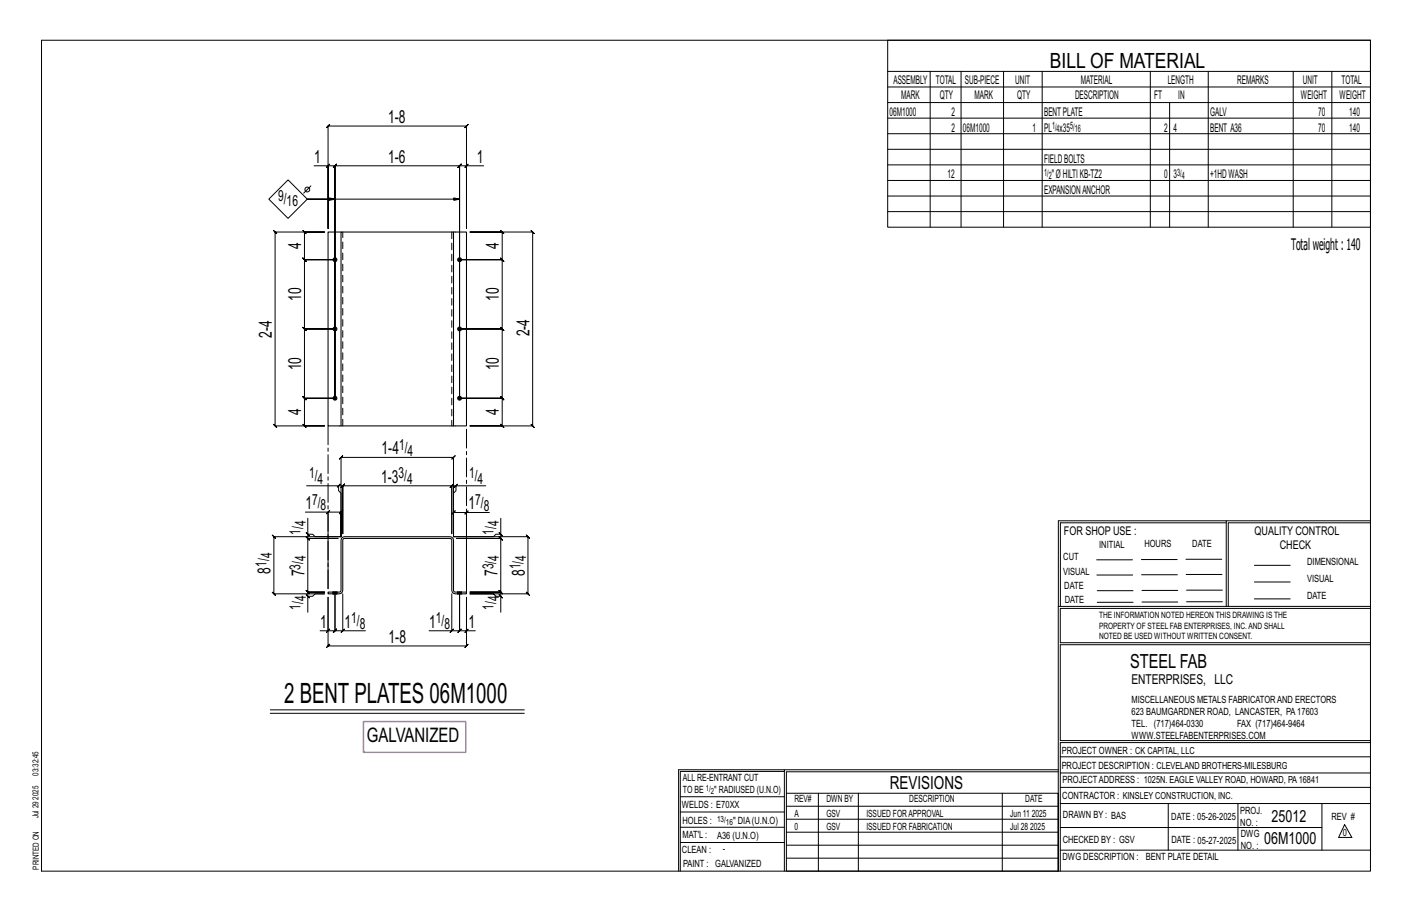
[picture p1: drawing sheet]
<svg xmlns="http://www.w3.org/2000/svg" width="432mm" height="279mm" viewBox="0 0 432 279" stroke-linecap="round" stroke-linejoin="round" font-family="sans-serif">
<g fill="none" stroke="#000" stroke-width=".31">
<path d="M12.7 12.3h406.4v254h-406.4zM271.5 12.3h147.6v57.2h-147.6zM271.5 21.8h147.6M271.5 26.6h147.6M271.5 31.4h147.6M271.5 36.1h147.6M284.5 21.8v47.7M293.9 21.8v47.7M306.9 21.8v47.7M318.7 21.8v47.7M351.8 21.8v47.7M357.7 31.4v38.1"/>
<path d="M369.5 21.8v47.7M395.5 21.8v47.7M407.3 21.8v47.7M95.1 56.8l-2.2 2.2M96 50.7h4.3v19.2v-31.4l-.5 .5 1-1-.5 .5h42.4l-.5 .5 1-1-.5 .5v31.4v-19.2h5.2M100.3 50.7l-.5 .5 1-1zM100.3 50.7h2.1l-.5 .5 1-1-.5 .5v71v-71l-.5 .5 1-1-.5 .5h38.1l-.5 .5 1-1-.5 .5v71v-71l-.5 .5 1-1-.5 .5h2.2M142.7 50.7l.5-.5-1 1zM271.5 40.9h147.6M271.5 45.6h147.6M271.5 50.4h147.6M271.5 55.2h147.6"/>
<path d="M271.5 59.9h147.6M82.2 60.9l5.9-5.9 5.9 5.9-5.9 5.9zM83.6 70.4l.5 .5h15.2h-6.2l-.5-.5 1 1-.5-.5v8.5l-.5-.5 1 1-.5-.5h9.3h-9.3l-.5-.5 1 1-.5-.5v21.2l-.5-.5 1 1-.5-.5h9.3h-9.3l-.5-.5 1 1-.5-.5v21.1l-.5-.5 1 1-.5-.5h9.3h-9.3l-.5-.5 1 1-.5-.5v8.5l-.5-.5 1 1-.5-.5h6.2h-15.2l.5 .5-1-1 .5 .5v-59.3l.5 .5zM102.4 60.9l-1.7-.4v.8l1.7-.4h-8.4h46.5l-1.7 .4v-.8l1.7 .4M143.7 70.9h19.2l-.5-.5 1 1-.5-.5v59.3l-.5-.5 1 1-.5-.5h-19.2h9.9l.5 .5-1-1 .5 .5v-8.5l.5 .5-1-1 .5 .5h-13.1h13.1l.5 .5-1-1 .5 .5v-21.1l.5 .5-1-1 .5 .5h-13.1h13.1l.5 .5-1-1 .5 .5v-21.2l.5 .5-1-1 .5 .5h-13.1h13.1l.5 .5-1-1 .5 .5v-8.5l.5 .5-1-1 .5 .5zM271.5 64.7h147.6M93.4 156.5h6.9v23.4M93.8 148.5h9.7v1.5l.8 .8v13.3v-7.6l.5-.5-1 1 .5-.5h-4M94.1 158.4v4.9h1.5l.8 .8h7.9M99.8 157l1-1zM103.5 148.5h1.3l-.5 .5 1-1-.5 .5v14.6v-14.6l-.5 .5 1-1-.5 .5h33.4l-.5 .5 1-1-.5 .5v14.6v-14.6l-.5 .5 1-1-.5 .5h1.2M104 148l-1 1z"/>
<path d="M138.9 149l1-1zM142.2 157.2l1-1zM142.7 156.7h-4l.5-.5-1 1 .5-.5v7.4h12.2l.7-.8h1.5v-4.9M148.5 148.5h-9.1v1.5l-.7 .8v13.3M149.7 156.7h-7v23.2M375 159.8h-50.7v25.6M375 159.2h-51.3l-.1 107.1M419.1 159.2h-44.1v26.2M419.1 159.8h-43.5v25.6M93.6 162.8l1 1zM94.1 163.3v1.3l-.5-.5 1 1-.5-.5h9.3h-9.3l-.5-.5 1 1-.5-.5v16.4l-.5-.5 1 1-.5-.5h5.2h-5.2l-.5-.5 1 1-.5-.5v1.3M104.3 164.1h-20.5l-.5-.5 1 1-.5-.5v17.4l-.5-.5 1 1-.5-.5h15.5h-2.9l-.8 .8h-1.5v4.9"/>
<path d="M104.3 164.1v-24.3l-.5 .5 1-1-.5 .5h34.4l-.5 .5 1-1-.5 .5v24.3M138.7 164.1h22.8l-.5-.5 1 1-.5-.5v17.4l-.5-.5 1 1-.5-.5h-17.8h7.2l.7 .8h1.5v4.9M152.6 162.8l1 1zM153.1 163.3v1.3l-.5-.5 1 1-.5-.5h-13.5h13.5l-.5-.5 1 1-.5-.5v16.4l-.5-.5 1 1-.5-.5h-9.4h9.4l-.5-.5 1 1-.5-.5v1.3M335.4 171.1h10.9M335.4 175.8h11M349 171h11M349.1 175.7h11M362.7 171h10.9M362.7 175.6h11M383.6 172.8h11M383.6 177.9h11"/>
<path d="M93.6 181.8l1 1zM97.9 192.8h2.4v-10.2v14.9l-.5 .5 1-1-.5 .5h42.4l-.5 .5 1-1-.5 .5v-14.9v10.2h2.7M100.3 192.8h2.1l-.5 .5 1-1-.5 .5v-11.8v11.8l-.5 .5 1-1-.5 .5h2.4M100.8 192.3l-1 1zM104.3 193.3l1-1zM104.8 181.5v11.3h7M138.2 192.8l-.5 .5 1-1zM138.2 181.5v11.3h-7M138.2 192.8h2.3l-.5 .5 1-1-.5 .5v-11.8v11.8l-.5 .5 1-1-.5 .5h2.2M142.7 192.8l.5-.5-1 1zM152.6 181.8l1 1zM323.7 185.4h95.4"/>
<path d="M335.5 184.1h11M335.5 180.6h11M349.2 184h11M349.2 180.5h11M362.9 180.4h10.9M362.9 184h10.9M383.6 183.1h11M419.1 186h-94.9v10.5h94.9M419.1 197.1h-94.9v29.3h94.9v.6h-94.9v39.3M82.6 217h77.7M82.6 218.1h77.7M239.9 235.8h-31.9v30.5"/>
<path d="M239.9 235.3h-32.4v31M323.6 235.3h-83.7v31M323.6 235.9h-83.1v6.6M324.2 236.3h94.9M324.2 231.4h94.9M208 252.9h31.9M208 257.5h31.9M208 243.6h31.9M208 248.2h31.9M240.5 242.5h83.1v23.8h-83.1zM240.5 258.4h83.1M240.5 254.4h83.1"/>
<path d="M240.5 250.4h83.1M240.5 246.5h83.1M250.3 242.5v23.8M262.5 242.5v23.8M306.5 242.5v23.8M324.2 253h80.1M324.2 245.6h94.9M324.2 259.9h94.9M324.2 240.7h94.9M357.3 245.6v14.3M378.6 245.6v14.3M404.3 245.6v14.3"/>
<path d="M411.2 252.1l2.2 3.9h-4zM240.5 262.3h83.1"/>
<circle cx="94" cy="57.9" r=".74"/>
</g>
<path d="M111.1 220.6h31.4v9.4h-31.4z" fill="none" stroke="#f0f" stroke-width=".5"/>
<g fill="#000" stroke="#000" stroke-width=".31">
<circle cx="102.4" cy="79.4" r=".6"/>
<circle cx="140.5" cy="79.4" r=".6"/>
<circle cx="102.4" cy="100.6" r=".6"/>
<circle cx="140.5" cy="100.6" r=".6"/>
<circle cx="102.4" cy="121.7" r=".6"/>
<circle cx="140.5" cy="121.7" r=".6"/>
</g>
<path d="M104.3 70.9h-4v59.3h38.4v-59.3h-34.4v59.3M138.7 70.9h4v59.3h-4M104.4 164.6l.9-.5 32.9 .1 .5 .9v15.4l.5 .5h3.5v.5h-3.5l-.9-.5-.1-15.9-.6-.5-32.5 .1-.3 .4-.1 15.9-.9 .5h-3.5v-.5h3.5l.5-.5zM101.8 181h.1M101.8 181.5h.1M103 181h.1M103 181.5h.1M139.9 181h.1M139.9 181.5h.1M141.1 181h.1M141.1 181.5h.1" fill="none" stroke="#000" stroke-width=".32"/>
<g fill="none" stroke="#000" stroke-width=".31" stroke-dasharray="2 1.4">
<path d="M138.2 70.9v59.3M104.8 130.2v-59.3M101.8 181v.5M101.8 181h.1M102 181l-.2 .5M102.2 181h-.2l-.1 .5M102.4 181h.3v.5h-.3zM102.4 181h-.2v.5h-.2M102.4 181.5h-.2M102.7 181h.2v.5h-.2M102.9 181v.5M103 181h.1"/>
<path d="M103 181.5h.1M103 181.5v-.5M139.9 181v.5M139.9 181h.1M140.1 181l-.2 .5M140.3 181h-.2l-.1 .5M140.5 181h.3v.5h-.3zM140.5 181h-.2v.5h-.2M140.5 181.5h-.2M140.8 181h.2v.5h-.2M141 181v.5M141.1 181h.1"/>
<path d="M141.1 181.5h.1M141.1 181.5v-.5"/>
</g>
<path d="M100.3 130.2v50.8M142.7 181v-50.8" fill="none" stroke="#000" stroke-width=".31" stroke-dasharray="5.8 1 1 1"/>
<text font-size="8.6" x="86.9" y="215">2 BENT PLATES 06M1000</text>
<text font-size="6.4" x="321.1" y="20.7">BILL OF MATERIAL</text>
<text font-size="6.1" x="112.2" y="226.7">GALVANIZED</text>
<text font-size="5.9" x="345.6" y="204.1">STEEL FAB</text>
<g font-size="5.5">
<text x="118.7" y="37.5">1-8</text>
<text x="96" y="49.7">1</text>
<text x="118.7" y="49.7">1-6</text>
<text x="145.8" y="49.7">1</text>
<text x="92.1" y="76.2" transform="rotate(-90 92.1 76.2)">4</text>
<text x="152.6" y="76.2" transform="rotate(-90 152.6 76.2)">4</text>
<text x="92.1" y="92" transform="rotate(-90 92.1 92)">10</text>
<text x="152.6" y="92" transform="rotate(-90 152.6 92)">10</text>
<text x="83.1" y="103.2" transform="rotate(-90 83.1 103.2)">2-4</text>
<text x="161.9" y="102.8" transform="rotate(-90 161.9 102.8)">2-4</text>
<text x="92.1" y="113.2" transform="rotate(-90 92.1 113.2)">10</text>
<text x="152.6" y="113.2" transform="rotate(-90 152.6 113.2)">10</text>
<text x="92.1" y="127" transform="rotate(-90 92.1 127)">4</text>
<text x="152.6" y="127" transform="rotate(-90 152.6 127)">4</text>
<text x="116.7" y="138.8">1-4</text>
<text x="116.5" y="147.5">1-3</text>
<text x="93.4" y="155.6">1</text>
<text x="143.2" y="155.7">1</text>
<text x="82.8" y="175.4" transform="rotate(-90 82.8 175.4)">8</text>
<text x="93.1" y="176.2" transform="rotate(-90 93.1 176.2)">7</text>
<text x="152.1" y="176.1" transform="rotate(-90 152.1 176.1)">7</text>
<text x="160.5" y="176.1" transform="rotate(-90 160.5 176.1)">8</text>
<text x="97.9" y="191.8">1</text>
<text x="105.3" y="191.8">1</text>
<text x="131.2" y="191.8">1</text>
<text x="143.3" y="191.8">1</text>
<text x="118.8" y="196.5">1-8</text>
<text x="272.2" y="241.1">REVISIONS</text>
</g>
<g font-size="5.1">
<text x="388.9" y="251.3">25012</text>
<text x="386.6" y="258.1">06M1000</text>
</g>
<text font-size="4.9" x="394.8" y="76.4">Totalweight : 140</text>
<g font-size="4.7">
<text x="85" y="61.4">9/</text>
<text x="87.7" y="63.1">16</text>
<text x="122" y="137.6">1/</text>
<text x="124.6" y="139.2">4</text>
<text x="94.5" y="146.3">1/</text>
<text x="97.1" y="147.9">4</text>
<text x="121.9" y="146.3">3/</text>
<text x="124.5" y="147.9">4</text>
<text x="143.4" y="146.3">1/</text>
<text x="146.1" y="147.9">4</text>
<text x="95.4" y="154.3">7/</text>
<text x="98.1" y="156">8</text>
<text x="145.3" y="154.4">7/</text>
<text x="93.5" y="160.9" transform="rotate(-90 93.5 160.9)">4</text>
<text x="147.9" y="156.1">8</text>
<text x="152.6" y="160.9" transform="rotate(-90 152.6 160.9)">4</text>
<text x="91.9" y="163.5" transform="rotate(-90 91.9 163.5)">1/</text>
<text x="150.9" y="163.5" transform="rotate(-90 150.9 163.5)">1/</text>
<text x="81.5" y="173.3" transform="rotate(-90 81.5 173.3)">1/</text>
<text x="83.2" y="170.7" transform="rotate(-90 83.2 170.7)">4</text>
<text x="93.5" y="171.5" transform="rotate(-90 93.5 171.5)">4</text>
<text x="152.6" y="171.4" transform="rotate(-90 152.6 171.4)">4</text>
<text x="160.9" y="171.4" transform="rotate(-90 160.9 171.4)">4</text>
<text x="91.9" y="174.1" transform="rotate(-90 91.9 174.1)">3/</text>
<text x="150.9" y="174" transform="rotate(-90 150.9 174)">3/</text>
<text x="159.2" y="174" transform="rotate(-90 159.2 174)">1/</text>
<text x="93.5" y="183.8" transform="rotate(-90 93.5 183.8)">4</text>
<text x="152.6" y="183.8" transform="rotate(-90 152.6 183.8)">4</text>
<text x="91.9" y="186.4" transform="rotate(-90 91.9 186.4)">1/</text>
<text x="107.4" y="190.6">1/</text>
<text x="133.3" y="190.6">1/</text>
<text x="150.9" y="186.4" transform="rotate(-90 150.9 186.4)">1/</text>
<text x="110" y="192.2">8</text>
<text x="135.9" y="192.2">8</text>
</g>
<text font-size="4.2" x="346" y="209.1">ENTERPRISES, LLC</text>
<g font-size="3.7">
<text x="273.2" y="25.6">ASSEMBLY</text>
<text x="286.2" y="25.6">TOTAL</text>
<text x="295.1" y="25.6">SUB-PIECE</text>
<text x="310.4" y="25.6">UNIT</text>
<text x="330.5" y="25.6">MATERIAL</text>
<text x="357.1" y="25.6">LENGTH</text>
<text x="378.3" y="25.6">REMARKS</text>
<text x="398.4" y="25.6">UNIT</text>
<text x="410.2" y="25.6">TOTAL</text>
<text x="272.1" y="35.5">06M1000</text>
<text x="275.6" y="30.4">MARK</text>
<text x="287.4" y="30.4">QTY</text>
<text x="290.9" y="35.5">2</text>
<text x="298" y="30.4">MARK</text>
<text x="311" y="30.4">QTY</text>
<text x="319.3" y="35.5">BENTPLATE</text>
<text x="328.7" y="30.4">DESCRIPTION</text>
<text x="353" y="30.4">FT</text>
<text x="360.3" y="30.4">IN</text>
<text x="370.1" y="35.5">GALV</text>
<text x="397.8" y="30.4">WEIGHT</text>
<text x="403.2" y="35.5">70</text>
<text x="409.6" y="30.4">WEIGHT</text>
<text x="412.6" y="35.5">140</text>
<text x="290.9" y="40.2">2</text>
<text x="294.5" y="40.2">06M1000</text>
<text x="315.8" y="40.2">1</text>
<text x="319.3" y="40.2">PL x35</text>
<text x="356" y="40.2">2</text>
<text x="358.9" y="40.2">4</text>
<text x="370.1" y="40.2">BENT A36</text>
<text x="403.2" y="40.2">70</text>
<text x="412.6" y="40.2">140</text>
<text x="319.3" y="49.7">FIELDBOLTS</text>
<text x="289.8" y="54.5">12</text>
<text x="319.3" y="59.3">EXPANSIONANCHOR</text>
<text x="321.6" y="54.5">&quot;ØHILTIKB-TZ2</text>
<text x="356" y="54.5">0</text>
<text x="358.9" y="54.5">3</text>
<text x="370.1" y="54.5">+1HDWASH</text>
<text x="325.3" y="163.4">FOR SHOP USE :</text>
<text x="383.7" y="163.4">QUALITY CONTROL</text>
<text x="391.4" y="167.8">CHECK</text>
</g>
<g font-size="3.1">
<text x="321.7" y="39.4">1/</text>
<text x="323.1" y="40.5">4</text>
<text x="327.2" y="39.4">5/</text>
<text x="328.6" y="40.5">16</text>
<text x="319.3" y="53.7">1/</text>
<text x="360" y="53.7">3/</text>
<text x="320.7" y="54.8">2</text>
<text x="361.4" y="54.8">4</text>
<text x="336.2" y="167.4">INITIAL</text>
<text x="350" y="167.1">HOURS</text>
<text x="364.6" y="167.2">DATE</text>
<text x="325.2" y="171.3">CUT</text>
<text x="399.8" y="172.8">DIMENSIONAL</text>
<text x="325.1" y="175.8">VISUAL</text>
<text x="399.8" y="177.9">VISUAL</text>
<text x="325.5" y="180">DATE</text>
<text x="325.7" y="184.4">DATE</text>
<text x="399.8" y="183.1">DATE</text>
<text x="346" y="215">MISCELLANEOUS METALS FABRICATORAND ERECTORS</text>
<text x="346" y="218.6">623 BAUMGARDNER ROAD, LANCASTER, PA17603</text>
<text x="346" y="225.8">WWW.STEELFABENTERPRISES.COM</text>
<text x="346" y="222.2">TEL. (717)464-0330</text>
<text x="378.3" y="222.2">FAX (717)464-9464</text>
<text x="324.7" y="230.5">PROJECT OWNER : CK CAPITAL, LLC</text>
<text x="208.8" y="238.8">ALL RE-ENTRANT CUT</text>
<text x="324.7" y="235.1">PROJECT DESCRIPTION : CLEVELAND BROTHERS-MILESBURG</text>
<text x="324.9" y="239.5">PROJECTADDRESS : 1025N. EAGLE VALLEY ROAD, HOWARD, PA16841</text>
<text x="208.8" y="242.5">TO BE</text>
<text x="218.4" y="242.5">&quot; RADIUSED (U.N.O)</text>
<text x="242.9" y="245.3">REV#</text>
<text x="252.7" y="245.3">DWN BY</text>
<text x="278.1" y="245.3">DESCRIPTION</text>
<text x="313.5" y="245.3">DATE</text>
<text x="324.9" y="244.2">CONTRACTOR : KINSLEY CONSTRUCTION, INC.</text>
<text x="208.5" y="247">WELDS : E70XX</text>
<text x="208.7" y="251.7">HOLES :</text>
<text x="224.2" y="251.8">&quot; DIA(U.N.O)</text>
<text x="242.9" y="249.9">A</text>
<text x="252.7" y="249.9">GSV</text>
<text x="264.9" y="249.9">ISSUED FORAPPROVAL</text>
<text x="309" y="249.9">Jun 11</text>
<text x="315.5" y="249.9">2025</text>
<text x="325.1" y="250">DRAWN BY : BAS</text>
<text x="358.2" y="250.5">DATE : 05-26-2025</text>
<text x="379.3" y="248.9">PROJ.</text>
<text x="407.2" y="250.5">REV #</text>
<text x="208.7" y="256.3">MAT'L :</text>
<text x="219.3" y="256.4">A36 (U.N.O)</text>
<text x="242.9" y="253.8">0</text>
<text x="252.7" y="253.8">GSV</text>
<text x="264.9" y="253.8">ISSUED FOR FABRICATION</text>
<text x="309" y="253.8">Jul 28</text>
<text x="315" y="253.8">2025</text>
<text x="325" y="257.6">CHECKED BY : GSV</text>
<text x="358.3" y="257.7">DATE : 05-27-2025</text>
<text x="379.3" y="252.5">NO. :</text>
<text x="379.5" y="255.9">DWG</text>
<text x="410.6" y="255.5">0</text>
<text x="208.6" y="260.7">CLEAN :</text>
<text x="221.1" y="260.6">-</text>
<text x="324.9" y="262.9">DWG DESCRIPTION :</text>
<text x="350.4" y="263">BENT PLATE DETAIL</text>
<text x="379.5" y="259.5">NO. :</text>
<text x="208.9" y="265">PAINT : GALVANIZED</text>
</g>
<g font-size="2.7">
<text x="336.1" y="189">THE INFORMATION NOTED HEREON THIS DRAWING IS THE</text>
<text x="336.1" y="195.4">NOTED BE USED WITHOUT WRITTEN CONSENT.</text>
<text x="336.1" y="192.2">PROPERTY OF STEEL FAB ENTERPRISES, INC.AND SHALL</text>
</g>
<g font-size="2.6">
<text x="215.9" y="241.8">1/</text>
<text x="217.4" y="242.7">2</text>
<text x="219.3" y="251.1">13/</text>
<text x="222" y="252.1">16</text>
</g>
<g font-size="2.5">
<text x="11.7" y="237.1" transform="rotate(-90 11.7 237.1)">03:32:45</text>
<text x="11.8" y="244.4" transform="rotate(-90 11.8 244.4)">2025</text>
<text x="11.8" y="250.1" transform="rotate(-90 11.8 250.1)">Jul 29</text>
<text x="11.9" y="265.8" transform="rotate(-90 11.9 265.8)">PRINTED ON</text>
</g>
</svg>
